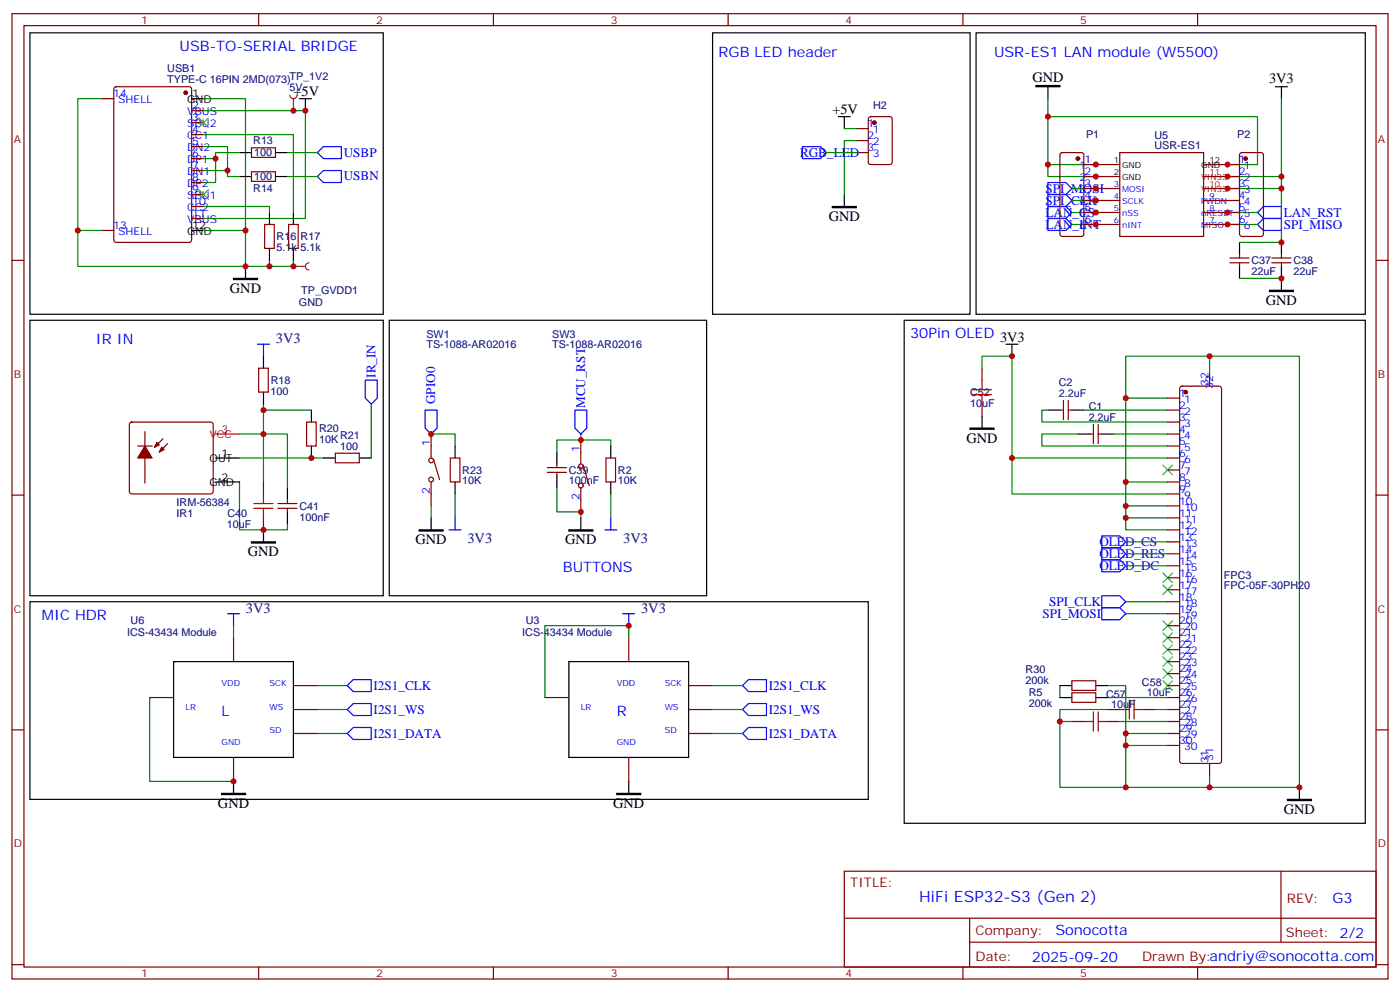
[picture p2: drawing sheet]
<svg xmlns="http://www.w3.org/2000/svg" width="412mm" height="292mm" viewBox="0 0 412 292" stroke-linecap="round" stroke-linejoin="round" font-family="sans-serif">
<g fill="none" stroke="#870000" stroke-width=".35">
<path d="M3.5 4h405.4v284.4h-405.4zM7.1 7.5h398.2v277.3h-398.2zM76.2 4v3.5M145.3 4v3.5M214.5 4v3.5M283.6 4v3.5M352.8 4v3.5M3.5 76.7h3.6M78 66.1h2.8v7.1h-2.8zM85 66.1h2.8v7.1h-2.8zM405.3 76.7h3.6M3.5 145.8h3.6"/>
<path d="M405.3 145.8h3.6M3.5 215h3.6M405.3 215h3.6M248.7 256.6h156.6v28.2h-156.6zM377.3 256.6v20.9M248.7 270.5h156.5M285.6 277.5h119.6M285.6 270.5v14.1M3.5 284.1h3.6M76.2 284.8v3.6M145.3 284.8v3.6M214.5 284.8v3.6"/>
<path d="M283.6 284.8v3.6M352.8 284.8v3.6M405.3 284.1h3.6"/>
</g>
<path d="M79.4 76.7v1.8h-7.1M86.4 76.7v1.8h-7M70.6 142v14.1h14.1v-1.8" fill="none" stroke="#008700" stroke-width=".35"/>
<path d="M79.4 62.6v3.5M79.4 73.2v3.5M86.4 62.6v3.5M86.4 73.2v3.5" fill="none" stroke="#000" stroke-width=".35"/>
<path d="M38.3 124.5l.5-.2h23.3l.5 .2 .2 .5v19.8l-.2 .5-.5 .2h-23.3l-.5-.2-.2-.5v-19.8z" fill="#fff" stroke="#870000" stroke-width=".35"/>
<g fill="none" stroke="#000" stroke-width=".35">
<path d="M8.8 9.7h104.1v82.9h-104.1zM287.5 9.7h114.7v82.9h-114.7zM56.4 29.1h3.6M308.7 25.5v3.6M375.7 25.5h3.5M377.5 25.5v3.6M56.4 67.9h3.6M72.3 78.5v3.5M365.1 71.4v3.5M365.1 78.5v3.5M377.5 71.4v3.5M377.5 78.5v7"/>
<path d="M8.8 94.3h104.1v81.2h-104.1zM77.6 104.9v3.5M77.6 115.5v3.5M63.5 134.9h7.1M91.7 120.8v3.5M91.7 131.4v3.5M95.2 134.9h3.6M105.8 134.9h3.6M63.5 142h7.1M77.6 156.1v3.5M84.7 143.7v3.5M84.7 150.8v3.5"/>
</g>
<path d="M63.5 127.8h7.1" fill="none" stroke="#f00" stroke-width=".35"/>
<g fill="#870000" stroke="#870000" stroke-width=".35">
<path d="M42.7 131.4l2.1 3.5h-4.2z"/>
<path d="M47.6 131.7l.7 .7-1.4 .7z"/>
<path d="M46.2 130.3l.7 .7-1.4 .7z"/>
<circle cx="54.7" cy="27.3" r=".53"/>
</g>
<g fill="none" stroke="#870000" stroke-width=".35">
<path d="M30 29.1h3.5M33.7 25.7l.5-.2h21.5l.7 .5v44.7l-.4 .6-21.8 .1-.6-.5-.1-44.7zM56.4 32.6h3.6M56.4 36.1h3.6M56.4 39.7h3.6M56.4 43.2h3.6M56.4 46.7h3.6M56.4 50.2h3.6M56.4 53.8h3.6M56.4 57.3h3.6M322.8 48.5h7M322.8 52h7"/>
<path d="M322.8 55.5h7M322.8 59.1h7M329.8 44.9h24.7v24.7h-24.7zM354.5 48.5h7.1M354.5 52h7.1M354.5 55.5h7.1M354.5 59.1h7.1M30 67.9h3.5M56.4 60.8h3.6M56.4 64.3h3.6M322.8 62.6h7M322.8 66.1h7"/>
<path d="M354.5 62.6h7.1M354.5 66.1h7.1M362.3 77.4h5.6M362.3 76h5.6M365.1 74.9v1.1M365.1 77.4v1.1M374.6 77.4h5.7M374.6 76h5.7M377.5 74.9v1.1M377.5 77.4v1.1M76.2 108.4h2.8v7.1h-2.8zM40.6 131.4h4.2"/>
<path d="M42.7 127.1v15.2M48 129.3l-2.5 2.4M49.4 130.7l-2.5 2.4M90.3 124.3h2.8v7.1h-2.8zM98.8 133.5h7v2.8h-7zM77.6 142v3.5M77.6 152.5v3.6M81.8 148.3h5.7M81.8 149.7h5.7M84.7 147.2v1.1M84.7 149.7v1.1"/>
</g>
<path d="M305.2 25.2h7v.3h-7zM68.8 82h7v.3h-7zM373.9 85.5h7.1v.4h-7.1zM74.1 159.6h7v.3h-7z" fill="#000" stroke="#000" stroke-width=".35"/>
<g fill="none" stroke="#008700" stroke-width=".35">
<path d="M30 29.1h-7.1v38.8h7.1M60 29.1h12.3v38.8M60 32.6h30v31.7h-30M60 39.7h26.4v22.9M308.7 29.1v19.4h14.1M308.7 34.4h61.7v14.1h-8.8M377.5 29.1v22.9h-15.9M60 46.7h3.5M60 50.2h7M308.7 48.5v3.5h14.1M315.7 55.5h7.1M315.7 59.1h7.1"/>
<path d="M377.5 52v3.5h-15.9M377.5 55.5v15.9h-12.4M22.9 67.9v10.6h49.4v-10.6h-12.3M60 60.8h19.4v1.8M315.7 62.6h7.1M315.7 66.1h7.1M361.6 62.6h8.8M361.6 66.1h8.8M365.1 82h12.4M77.6 119v23M109.4 119v15.9M70.6 127.8h14.1v15.9"/>
<path d="M70.6 134.9h24.6M77.6 120.8h14.1"/>
</g>
<path d="M74.8 149.7h5.6M74.8 148.3h5.6M77.6 145.5v2.8M77.6 149.7v2.8" fill="none" stroke="#a10000" stroke-width=".35"/>
<path d="M93.5 44.9l1.7-1.7h5.3v3.5h-5.3zM93.5 52l1.7-1.8h5.3v3.6h-5.3zM308.7 53.8h5.3l1.7 1.7-1.7 1.8h-5.3zM308.7 57.3h5.3l1.7 1.8-1.7 1.7h-5.3zM308.7 60.8h5.3l1.7 1.8-1.7 1.7h-5.3zM308.7 64.3h5.3l1.7 1.8-1.7 1.8h-5.3zM370.4 66.1l1.8-1.8h5.3v3.6h-5.3zM370.4 62.6l1.8-1.8h5.3v3.5h-5.3zM75.8 101.4h3.6M77.6 101.4v3.5M107.6 112h3.5v5.3l-1.7 1.7-1.8-1.7z" fill="none" stroke="#00f" stroke-width=".35"/>
<path d="M58.6 34.7l2.8 2.8M61.4 34.7l-2.8 2.8M58.6 55.9l2.8 2.8M61.4 55.9l-2.8 2.8" fill="none" stroke="#3c3" stroke-width=".35"/>
<path d="M86.4 78.5h3.6M91 77.4a1.06 1.06 0 0 0-1 1.1 1.06 1.06 0 0 0 1 1" fill="none" stroke="#8c2424" stroke-width=".35"/>
<circle cx="86.4" cy="78.5" r=".18" fill="#8c2424"/>
<path d="M209.9 9.7h75.9v82.9h-75.9zM88.2 29.1h3.5M90 29.1v3.5M246.9 34.4h3.6M248.7 34.4v3.5M248.7 57.3v3.5" fill="none" stroke="#000" stroke-width=".35"/>
<path d="M252.2 37.9h3.6M256 34.6l.5-.2h5.6l.7 .4v13l-.4 .6-5.9 .1-.7-.5v-12.9zM252.2 41.4h3.6M252.2 44.9h3.6" fill="none" stroke="#870000" stroke-width=".35"/>
<circle cx="257.5" cy="36.1" r=".53" fill="#870000" stroke="#870000" stroke-width=".35"/>
<path d="M245.2 60.8h7v.4h-7z" fill="#000" stroke="#000" stroke-width=".35"/>
<path d="M248.7 37.9h3.5M243.4 44.9h8.8M252.2 41.4h-3.5v15.9" fill="none" stroke="#008700" stroke-width=".35"/>
<path d="M236.4 43.2h5.3l1.7 1.7-1.7 1.8h-5.3z" fill="none" stroke="#00f" stroke-width=".35"/>
<path d="M85.4 28a1.06 1.06 0 0 0 1 1.1 1.06 1.06 0 0 0 1.1-1.1M86.4 29.1v3.5" fill="none" stroke="#8c2424" stroke-width=".35"/>
<circle cx="86.4" cy="32.6" r=".18" fill="#8c2424"/>
<g fill="none" stroke="#00f" stroke-width=".35">
<path d="M125.2 120.8h3.6v5.3l-1.8 1.7-1.8-1.7zM169.3 120.8h3.6v5.3l-1.8 1.7-1.8-1.7zM132.3 156.1h3.5M134.1 152.5v3.6M178.2 156.1h3.5M179.9 152.5v3.6M324.6 157.8h5.2l1.8 1.8-1.8 1.8h-5.2zM324.6 179h5.2l1.8 1.8-1.8 1.7h-5.2zM324.6 175.5h5.2l1.8 1.7-1.8 1.8h-5.2zM324.6 164.9h5.2l1.8 1.8-1.8 1.7h-5.2zM324.6 161.4h5.2l1.8 1.7-1.8 1.8h-5.2zM67 180.8h3.6"/>
<path d="M68.8 180.8v3.5M183.4 180.8h3.6M185.2 180.8v3.5M102.3 216l1.8-1.7h5.3v3.5h-5.3zM102.3 209l1.8-1.8h5.3v3.5h-5.3zM104.1 200.2h5.3v3.5h-5.3l-1.8-1.8zM218.7 209l1.8-1.8h5.3v3.5h-5.3zM218.7 216l1.8-1.7h5.3v3.5h-5.3zM220.5 200.2h5.3v3.5h-5.3l-1.8-1.8z"/>
</g>
<path d="M286.5 116.2h5.6M286.5 114.8h5.6M289.3 112v2.8M289.3 116.2v2.8M319.3 212.5h2.8M322.1 209.7v5.6M323.5 212.5h2.8M323.5 209.7v5.6M329.8 209h2.9M332.7 206.2v5.6M334.1 209h2.8M334.1 206.2v5.6" fill="none" stroke="#a10000" stroke-width=".35"/>
<g fill="none" stroke="#870000" stroke-width=".35">
<path d="M74.1 43.5h7v2.9h-7zM74.1 50.6h7v2.8h-7zM312.4 45.2l.5-.3h5.7l.6 .5 .1 23.5-.5 .7h-5.9l-.6-.4-.1-23.6zM319.3 48.5h3.5M319.3 52h3.5M319.3 55.5h3.5M319.3 59.1h3.5M361.6 48.5h3.5M361.6 52h3.5M361.6 55.5h3.5M361.6 59.1h3.5M365.4 45.2l.4-.3h5.7l.6 .5 .1 23.5-.5 .7h-5.9l-.6-.4-.1-23.6z"/>
<path d="M319.3 62.6h3.5M319.3 66.1h3.5M361.6 62.6h3.5M361.6 66.1h3.5M289.3 108.4v3.6M289.3 119v3.6M313.3 118v5.6M314.7 118v5.6M344 117.3h3.5M347.7 113.9l.5-.2h10.9l.5 .2 .2 .5v109.8l-.2 .5-.5 .2h-10.9l-.5-.3-.2-.4v-109.8zM356.3 110.2v3.5M127 127.8v7.1"/>
<path d="M127.7 135.3l1.8 6M132.6 134.9h2.9v7.1h-2.9zM161.2 137.7h5.7M161.2 139.1h5.7M164 136.7v1M164 139.1v1.1M171.1 129.6v7.1M171.8 137l1.8 6M178.5 134.9h2.8v7.1h-2.8zM312.2 120.8h1.1M314.7 120.8h1M321 127.8h1.1"/>
<path d="M322.1 125v5.7M323.5 125v5.7M323.5 127.8h1.1M344 127.8h3.5M344 120.8h3.5M344 124.3h3.5M344 131.4h3.5M344 134.9h3.5M344 138.4h3.5M127 142v7M171.1 143.7v7.1M344 142h3.5"/>
<path d="M344 145.5h3.5M344 149h3.5M344 152.5h3.5M344 156.1h3.5M344 159.6h3.5M344 163.1h3.5M344 166.7h3.5M344 170.2h3.5M344 173.7h3.5M344 177.2h3.5M68.8 187.8v7.1M185.2 187.8v7.1"/>
<path d="M344 180.8h3.5M344 184.3h3.5M344 187.8h3.5M344 191.3h3.5M344 194.9h3.5M344 198.4h3.5M44.1 205.5h7.1M86.4 209h7.1M86.4 201.9h7.1M86.4 216h7.1M160.5 205.5h7.1M202.8 209h7.1"/>
<path d="M202.8 201.9h7.1M202.8 216h7.1M315.7 200.5h7.1v2.8h-7.1zM315.7 204h7.1v2.9h-7.1zM315.7 212.5h3.6M326.3 209h3.5M326.3 212.5h3.5M336.9 209h3.5M344 209h3.5M344 212.5h3.5M344 201.9h3.5M344 205.5h3.5"/>
<path d="M344 216h3.5M344 219.6h3.5M68.8 223.1v7.1M185.2 223.1v7.1M356.3 224.9v3.5"/>
<circle cx="127" cy="135.6" r=".71"/>
<circle cx="171.1" cy="137.4" r=".71"/>
<circle cx="127" cy="141.3" r=".71"/>
<circle cx="171.1" cy="143" r=".71"/>
</g>
<g fill="none" stroke="#000" stroke-width=".35">
<path d="M70.6 44.9h3.5M70.6 52h3.5M81.1 44.9h3.6M81.1 52h3.6M114.7 94.3h93.4v81.2h-93.4zM266.3 94.3h135.9v148.2h-135.9zM296.3 101.4h3.6M298.1 101.4v3.5M134.1 131.4v3.5M164 133.1v3.6M179.9 131.4v3.5M289.3 122.6v3.5"/>
<path d="M308.7 120.8h3.5M315.7 120.8h3.6M317.5 127.8h3.5M324.6 127.8h3.5M127 152.5v3.6M134.1 142v3.5M164 140.2v3.5M171.1 152.5v3.6M179.9 142v3.5M8.8 177.2h247v58.2h-247zM51.2 194.9h35.2v28.2h-35.2zM167.6 194.9h35.2v28.2h-35.2z"/>
<path d="M312.2 201.9h3.5M312.2 205.5h3.5M322.8 201.9h3.5M322.8 205.5h3.5M68.8 230.2v3.5M185.2 230.2v3.5M382.8 231.9v3.5"/>
</g>
<g fill="none" stroke="#008700" stroke-width=".35">
<path d="M60 43.2h7v8.8h3.6M70.6 44.9h-7.1v8.9h-3.5M84.7 44.9h8.8M84.7 52h8.8M289.3 108.4v-3.5h8.8v30h45.9M331.6 117.3v24.7h12.4M356.3 110.2v-5.3h-24.7v12.4h12.4M356.3 104.9h26.5v127h-26.5v-3.5M127 127.8h7.1v3.6M171.1 129.6h-7.1v3.5M171.1 129.6h8.8v1.8M171.1 127.8v1.8"/>
<path d="M298.1 134.9v10.6h45.9M308.7 120.8h-1.8v3.5h37.1M317.5 127.8h-10.6v3.6h37.1M319.3 120.8h24.7M328.1 127.8h15.9M127 149v3.5M134.1 145.5v7M164 143.7v7.1h7.1v1.7M179.9 145.5v7M331.6 152.5v3.6h12.4M331.6 149v3.5h12.4M331.6 142v7h12.4"/>
<path d="M331.6 159.6h12.4M331.6 177.2h12.4M331.6 166.7h12.4M331.6 163.1h12.4M68.8 184.3v3.5M185.2 187.8v-3.5h-24.7v21.2M331.6 180.8h12.4M44.1 205.5v24.7h24.7M93.5 209h8.8M93.5 216h8.8M93.5 201.9h8.8M209.9 209h8.8"/>
<path d="M209.9 216h8.8M209.9 201.9h8.8M312.2 201.9v3.6M315.7 212.5h-3.5v19.4h19.4M326.3 201.9h5.3v14.1M326.3 209h-14.1v3.5M326.3 205.5h17.7M329.8 212.5h14.2M340.4 209h3.6M344 216h-12.4v3.6M344 219.6h-12.4v12.3h24.7"/>
</g>
<g fill="none" stroke="#3c3" stroke-width=".35">
<path d="M342.5 137l2.9 2.8M345.4 137l-2.9 2.8M342.5 172.3l2.9 2.8M342.5 168.8l2.9 2.8M345.4 172.3l-2.9 2.8M345.4 168.8l-2.9 2.8M342.5 189.9l2.9 2.9M342.5 193.5l2.9 2.8M342.5 197l2.9 2.8M342.5 186.4l2.9 2.8M342.5 182.9l2.9 2.8M345.4 189.9l-2.9 2.9"/>
<path d="M345.4 193.5l-2.9 2.8M345.4 197l-2.9 2.8M345.4 186.4l-2.9 2.8M345.4 182.9l-2.9 2.8M342.5 200.5l2.9 2.8M345.4 200.5l-2.9 2.8"/>
</g>
<path d="M285.8 126.1h7v.3h-7zM123.5 156.1h7v.3h-7zM167.6 156.1h7v.3h-7zM65.3 233.7h7v.3h-7zM181.7 233.7h7v.3h-7zM379.2 235.4h7.1v.4h-7.1z" fill="#000" stroke="#000" stroke-width=".35"/>
<g fill="#870000" stroke="#870000" stroke-width=".35">
<circle cx="349.2" cy="115.5" r=".53"/>
<circle cx="317.5" cy="46.7" r=".53"/>
<circle cx="366.9" cy="46.7" r=".53"/>
</g>
<g fill="#c00">
<circle cx="79.4" cy="78.5" r=".88"/>
<circle cx="77.6" cy="156.1" r=".88"/>
<circle cx="77.6" cy="127.8" r=".88"/>
<circle cx="91.7" cy="134.9" r=".88"/>
<circle cx="77.6" cy="120.8" r=".88"/>
<circle cx="22.9" cy="67.9" r=".88"/>
<circle cx="72.3" cy="78.5" r=".88"/>
<circle cx="72.3" cy="67.9" r=".88"/>
<circle cx="63.5" cy="46.7" r=".88"/>
<circle cx="67" cy="50.2" r=".88"/>
<circle cx="308.7" cy="48.5" r=".88"/>
<circle cx="308.7" cy="34.4" r=".88"/>
<circle cx="377.5" cy="52" r=".88"/>
<circle cx="377.5" cy="55.5" r=".88"/>
<circle cx="377.5" cy="71.4" r=".88"/>
<circle cx="377.5" cy="82" r=".88"/>
<circle cx="86.4" cy="78.5" r=".88"/>
<circle cx="86.4" cy="32.6" r=".88"/>
<circle cx="331.6" cy="216" r=".88"/>
<circle cx="312.2" cy="212.5" r=".88"/>
<circle cx="331.6" cy="231.9" r=".88"/>
<circle cx="331.6" cy="219.6" r=".88"/>
<circle cx="331.6" cy="152.5" r=".88"/>
<circle cx="331.6" cy="149" r=".88"/>
<circle cx="331.6" cy="142" r=".88"/>
<circle cx="331.6" cy="117.3" r=".88"/>
<circle cx="298.1" cy="134.9" r=".88"/>
<circle cx="356.3" cy="231.9" r=".88"/>
<circle cx="382.8" cy="231.9" r=".88"/>
<circle cx="356.3" cy="104.9" r=".88"/>
<circle cx="298.1" cy="104.9" r=".88"/>
<circle cx="90" cy="32.6" r=".88"/>
<circle cx="185.2" cy="184.3" r=".88"/>
<circle cx="68.8" cy="230.2" r=".88"/>
<circle cx="171.1" cy="150.8" r=".88"/>
<circle cx="171.1" cy="129.6" r=".88"/>
<circle cx="127" cy="127.8" r=".88"/>
<circle cx="322.8" cy="48.5" r=".88"/>
<circle cx="322.8" cy="52" r=".88"/>
<circle cx="322.8" cy="55.5" r=".88"/>
<circle cx="322.8" cy="59.1" r=".88"/>
<circle cx="322.8" cy="62.6" r=".88"/>
<circle cx="322.8" cy="66.1" r=".88"/>
<circle cx="361.6" cy="48.5" r=".88"/>
<circle cx="361.6" cy="52" r=".88"/>
<circle cx="361.6" cy="55.5" r=".88"/>
<circle cx="361.6" cy="62.6" r=".88"/>
<circle cx="361.6" cy="66.1" r=".88"/>
</g>
<text font-size="4.6" fill="#00f" x="270.8" y="265.6">HiFi ESP32-S3 (Gen 2)</text>
<g font-size="4.2" fill="#00f">
<text x="52.9" y="15">USB-TO-SERIAL BRIDGE</text>
<text x="211.7" y="16.7">RGB LED header</text>
<text x="292.8" y="16.7">USR-ES1 LAN module (W5500)</text>
<text x="28.2" y="101.4">IR IN</text>
<text x="268.1" y="99.6">30Pin OLED 3V3</text>
<text x="165.8" y="168.4">BUTTONS</text>
<text x="12.3" y="182.5">MIC HDR</text>
<text x="65.3" y="210.7">L</text>
<text x="181.7" y="210.7">R</text>
<text x="392.5" y="265.9">G3</text>
<text x="310.9" y="275.4">Sonocotta</text>
<text x="304" y="283.2">2025-09-20</text>
</g>
<g font-size="4.2">
<text x="86.4" y="28.4">+5V</text>
<text x="304.1" y="24.1">GND</text>
<text x="373.8" y="24.4">3V3</text>
<text x="245.2" y="33.7">+5V</text>
<text x="244.1" y="65.2">GND</text>
<text x="67.7" y="86.3">GND</text>
<text x="372.9" y="89.8">GND</text>
<text x="284.7" y="130.4">GND</text>
<text x="122.4" y="160.3">GND</text>
<text x="166.5" y="160.3">GND</text>
<text x="73" y="163.8">GND</text>
<text x="64.2" y="238">GND</text>
<text x="180.6" y="238">GND</text>
<text x="378.2" y="239.8">GND</text>
</g>
<g font-size="4.2" fill="#000080">
<text x="81.3" y="101">3V3</text>
<text x="137.7" y="160">3V3</text>
<text x="183.6" y="160">3V3</text>
<text x="72.4" y="180.5">3V3</text>
<text x="188.9" y="180.5">3V3</text>
</g>
<g font-size="3.9" fill="#00f">
<text x="101.2" y="46.1">USBP</text>
<text x="235.7" y="46.2">RGB_LED</text>
<text x="101.2" y="53.2">USBN</text>
<text x="308" y="56.8">SPI_MOSI</text>
<text x="308" y="60.3">SPI_CLK</text>
<text x="308" y="63.8">LAN_CS</text>
<text x="378.2" y="63.8">LAN_RST</text>
<text x="308" y="67.4">LAN_INT</text>
<text x="378.2" y="67.3">SPI_MISO</text>
<text x="110.6" y="111.3" transform="rotate(-90 110.6 111.3)">IR_IN</text>
<text x="128.2" y="119.1" transform="rotate(-90 128.2 119.1)">GPIO0</text>
<text x="172.4" y="120.2" transform="rotate(-90 172.4 120.2)">MCU_RST</text>
<text x="323.8" y="160.8">OLED_CS</text>
<text x="323.8" y="167.9">OLED_DC</text>
<text x="323.8" y="164.4">OLED_RES</text>
<text x="309" y="178.5">SPI_CLK</text>
<text x="307.1" y="182.1">SPI_MOSI</text>
<text x="110" y="203.1">I2S1_CLK</text>
<text x="226.5" y="203.2">I2S1_CLK</text>
<text x="110.1" y="210.2">I2S1_WS</text>
<text x="226.5" y="210.3">I2S1_WS</text>
<text x="110.1" y="217.3">I2S1_DATA</text>
<text x="226.5" y="217.2">I2S1_DATA</text>
</g>
<g font-size="3.9" fill="#800">
<text x="250.5" y="261.2">TITLE:</text>
<text x="379.1" y="265.9">REV:</text>
<text x="287.4" y="275.4">Company:</text>
<text x="378.7" y="276">Sheet: 2/2</text>
<text x="287.4" y="283.1">Date:</text>
<text x="336.4" y="283.2">Drawn By:andriy@sonocotta.com</text>
</g>
<g font-size="3.2" fill="#800">
<text x="41.6" y="7">1</text>
<text x="110.8" y="7">2</text>
<text x="179.9" y="7">3</text>
<text x="249.1" y="7">4</text>
<text x="318.2" y="7">5</text>
<text x="4.1" y="42.1">A</text>
<text x="405.9" y="42.1">A</text>
<text x="4.1" y="111.3">B</text>
<text x="405.9" y="111.3">B</text>
<text x="4.1" y="180.4">C</text>
<text x="405.9" y="180.4">C</text>
<text x="4.1" y="249.6">D</text>
<text x="405.9" y="249.6">D</text>
<text x="41.6" y="287.8">1</text>
<text x="110.8" y="287.8">2</text>
<text x="179.9" y="287.8">3</text>
<text x="249.1" y="287.8">4</text>
<text x="318.2" y="287.8">5</text>
</g>
<g font-size="3.2" fill="#000080">
<text x="49.3" y="21.1">USB1</text>
<text x="85.3" y="23.4">TP_1V2</text>
<text x="49.3" y="24.3">TYPE-C 16PIN 2MD(073)</text>
<text x="85.3" y="26.7">5V</text>
<text x="257.2" y="32">H2</text>
<text x="319.9" y="40.5">P1</text>
<text x="340.1" y="40.9">U5</text>
<text x="364.5" y="40.5">P2</text>
<text x="74.6" y="42.6">R13</text>
<text x="74.9" y="46.1">100</text>
<text x="340.1" y="43.9">USR-ES1</text>
<text x="74.9" y="53.1">100</text>
<text x="74.6" y="56.7">R14</text>
<text x="81.5" y="70.8">R16</text>
<text x="88.5" y="70.8">R17</text>
<text x="81.5" y="74">5.1k 5.1k</text>
<text x="368.7" y="77.8">C37</text>
<text x="381" y="77.8">C38</text>
<text x="368.7" y="81">22uF</text>
<text x="381" y="81">22uF</text>
<text x="88.8" y="86.6">TP_GVDD1</text>
<text x="88.1" y="90.2">GND</text>
<text x="125.6" y="99.4">SW1</text>
<text x="162.7" y="99.4">SW3</text>
<text x="125.6" y="102.5">TS-1088-AR02016</text>
<text x="162.7" y="102.5">TS-1088-AR02016</text>
<text x="79.7" y="113">R18</text>
<text x="311.9" y="113.7">C2</text>
<text x="79.7" y="116.2">100</text>
<text x="285.8" y="119.8">10uF</text>
<text x="285.8" y="116.6">C52</text>
<text x="311.9" y="116.9">2.2uF</text>
<text x="320.7" y="124">2.2uF</text>
<text x="320.7" y="120.8">C1</text>
<text x="94" y="130.4">10K</text>
<text x="94" y="127.2">R20</text>
<text x="100.2" y="129.2">R21</text>
<text x="100.2" y="132.4">100</text>
<text x="136.2" y="142.7">10K</text>
<text x="136.2" y="139.6">R23</text>
<text x="167.6" y="142.7">100nF</text>
<text x="167.6" y="139.6">C39</text>
<text x="182" y="142.7">10K</text>
<text x="182" y="139.6">R2</text>
<text x="52" y="149">IRM-56384</text>
<text x="52" y="152.2">IR1</text>
<text x="66.8" y="155.5">10uF</text>
<text x="67" y="152.2">C40</text>
<text x="88.2" y="153.4">100nF</text>
<text x="88.2" y="150.1">C41</text>
<text x="360.5" y="173.4">FPC-05F-30PH20</text>
<text x="360.5" y="170.5">FPC3</text>
<text x="38.5" y="183.7">U6</text>
<text x="154.9" y="183.7">U3</text>
<text x="37.4" y="187.2">ICS-43434 Module</text>
<text x="153.8" y="187.2">ICS-43434 Module</text>
<text x="302.1" y="201.3">200k</text>
<text x="302.1" y="198.1">R30</text>
<text x="336.4" y="201.9">C58</text>
<text x="303.1" y="208.1">200k</text>
<text x="303.1" y="204.9">R5</text>
<text x="325.8" y="205.5">C57</text>
<text x="327.3" y="208.6">10uF</text>
<text x="337.9" y="205.1">10uF 26</text>
</g>
<g font-size="3.2" fill="#00f">
<text x="33.3" y="28.7">14</text>
<text x="34.8" y="30.5">SHELL</text>
<text x="55.1" y="34">VBUS</text>
<text x="56.6" y="32.2">2</text>
<text x="56.6" y="35.8">3</text>
<text x="55.1" y="37.5">SBU2</text>
<text x="55.1" y="41.1">CC1</text>
<text x="56.6" y="39.3">4</text>
<text x="255.6" y="37.5">1</text>
<text x="255.6" y="41.1">2</text>
<text x="257.1" y="39.3">1</text>
<text x="55.1" y="44.6">DN2</text>
<text x="56.6" y="42.8">5</text>
<text x="56.6" y="46.4">6</text>
<text x="255.6" y="44.6">3</text>
<text x="257.1" y="42.8">2</text>
<text x="257.1" y="46.4">3</text>
<text x="55.1" y="48.1">DP1</text>
<text x="55.1" y="51.6">DN1</text>
<text x="56.6" y="49.9">7</text>
<text x="56.6" y="53.4">8</text>
<text x="318" y="49.9">1</text>
<text x="318" y="53.4">2</text>
<text x="319.4" y="48.1">1</text>
<text x="319.4" y="51.6">2</text>
<text x="364.9" y="48.1">1</text>
<text x="364.9" y="51.6">2</text>
<text x="366.4" y="49.9">1</text>
<text x="366.4" y="53.4">2</text>
<text x="55.1" y="55.2">DP2</text>
<text x="55.1" y="58.7">SBU1</text>
<text x="56.6" y="56.9">9</text>
<text x="318" y="56.9">3</text>
<text x="319.4" y="55.2">3</text>
<text x="319.4" y="58.7">4</text>
<text x="364.9" y="55.2">3</text>
<text x="364.9" y="58.7">4</text>
<text x="366.4" y="56.9">3</text>
<text x="55.1" y="62.2">CC2</text>
<text x="55.1" y="65.8">VBUS</text>
<text x="56.6" y="60.5">10</text>
<text x="56.6" y="64">11</text>
<text x="318" y="60.5">4</text>
<text x="318" y="64">5</text>
<text x="319.4" y="62.2">5</text>
<text x="319.4" y="65.8">6</text>
<text x="364.9" y="62.2">5</text>
<text x="364.9" y="65.8">6</text>
<text x="366.4" y="60.5">4</text>
<text x="366.4" y="64">5</text>
<text x="33.3" y="67.5">13</text>
<text x="34.8" y="69.3">SHELL</text>
<text x="318" y="67.5">6</text>
<text x="366.4" y="67.5">6</text>
<text x="356" y="113.7" transform="rotate(-90 356 113.7)">32</text>
<text x="347.3" y="116.9">1</text>
<text x="348.8" y="118.7">1</text>
<text x="357.4" y="114.4" transform="rotate(-90 357.4 114.4)">32</text>
<text x="347.3" y="120.4">2</text>
<text x="347.3" y="124">3</text>
<text x="348.8" y="122.2">2</text>
<text x="348.8" y="125.7">3</text>
<text x="126.6" y="131.4" transform="rotate(-90 126.6 131.4)">1</text>
<text x="347.3" y="127.5">4</text>
<text x="347.3" y="131">5</text>
<text x="348.8" y="129.3">4</text>
<text x="170.7" y="133.1" transform="rotate(-90 170.7 133.1)">1</text>
<text x="347.3" y="134.5">6</text>
<text x="348.8" y="132.8">5</text>
<text x="348.8" y="136.3">6</text>
<text x="347.3" y="138.1">7</text>
<text x="347.3" y="141.6">8</text>
<text x="348.8" y="139.8">7</text>
<text x="348.8" y="143.4">8</text>
<text x="126.6" y="145.5" transform="rotate(-90 126.6 145.5)">2</text>
<text x="170.7" y="147.2" transform="rotate(-90 170.7 147.2)">2</text>
<text x="347.3" y="145.1">9</text>
<text x="347.3" y="148.7">10</text>
<text x="348.8" y="146.9">9</text>
<text x="347.3" y="152.2">11</text>
<text x="347.3" y="155.7">12</text>
<text x="348.8" y="150.4">10</text>
<text x="348.8" y="154">11</text>
<text x="347.3" y="159.2">13</text>
<text x="348.8" y="157.5">12</text>
<text x="348.8" y="161">13</text>
<text x="347.3" y="162.8">14</text>
<text x="347.3" y="166.3">15</text>
<text x="348.8" y="164.5">14</text>
<text x="347.3" y="169.8">16</text>
<text x="347.3" y="173.4">17</text>
<text x="348.8" y="168.1">15</text>
<text x="348.8" y="171.6">16</text>
<text x="347.3" y="176.9">18</text>
<text x="348.8" y="175.1">17</text>
<text x="348.8" y="178.6">18</text>
<text x="347.3" y="180.4">19</text>
<text x="347.3" y="183.9">20</text>
<text x="348.8" y="182.2">19</text>
<text x="348.8" y="185.7">20</text>
<text x="347.3" y="187.5">21</text>
<text x="347.3" y="191">22</text>
<text x="348.8" y="189.2">21</text>
<text x="347.3" y="194.5">23</text>
<text x="348.8" y="192.8">22</text>
<text x="348.8" y="196.3">23</text>
<text x="347.3" y="198">24</text>
<text x="347.3" y="201.6">25</text>
<text x="348.8" y="199.8">24</text>
<text x="348.8" y="203.3">25</text>
<text x="347.3" y="208.6">27</text>
<text x="348.8" y="206.9">26</text>
<text x="347.3" y="212.2">28</text>
<text x="347.3" y="215.7">29</text>
<text x="348.8" y="210.4">27</text>
<text x="348.8" y="213.9">28</text>
<text x="347.3" y="219.2">30</text>
<text x="348.8" y="217.5">29</text>
<text x="348.8" y="221">30</text>
<text x="356" y="224.9" transform="rotate(-90 356 224.9)">31</text>
<text x="357.4" y="224.2" transform="rotate(-90 357.4 224.2)">31</text>
</g>
<g font-size="3.2">
<text x="56.6" y="28.7">1</text>
<text x="55.1" y="30.5">GND</text>
<text x="55.1" y="69.3">GND</text>
<text x="56.6" y="67.5">12</text>
<text x="61.7" y="136">OUT</text>
<text x="65.3" y="134.5">1</text>
<text x="61.7" y="143">GND</text>
<text x="65.3" y="141.6">2</text>
</g>
<g font-size="3.2" fill="#f00">
<text x="61.7" y="128.9">VCC</text>
<text x="65.3" y="127.5">3</text>
</g>
<g font-size="2.5">
<text x="328.1" y="48.1">1</text>
<text x="328.1" y="51.6">2</text>
<text x="330.6" y="49.5">GND</text>
<text x="330.6" y="53.1">GND</text>
<text x="353.8" y="49.5">GND</text>
<text x="356.3" y="48.1">12</text>
</g>
<g font-size="2.5" fill="#f00">
<text x="353.8" y="53.1">VIN33</text>
<text x="356.3" y="51.6">11</text>
<text x="353.8" y="56.6">VIN33</text>
<text x="356.3" y="55.2">10</text>
</g>
<g font-size="2.5" fill="#00f">
<text x="328.1" y="55.2">3</text>
<text x="328.1" y="58.7">4</text>
<text x="330.6" y="56.6">MOSI</text>
<text x="356.3" y="58.7">9</text>
<text x="328.1" y="62.2">5</text>
<text x="328.1" y="65.8">6</text>
<text x="330.6" y="60.1">SCLK</text>
<text x="330.6" y="63.6">nSS</text>
<text x="353.8" y="63.6">nRESET</text>
<text x="353.8" y="60.1">PWDN</text>
<text x="356.3" y="65.8">7</text>
<text x="356.3" y="62.2">8</text>
<text x="330.6" y="67.2">nINT</text>
<text x="353.8" y="67.2">MISO</text>
<text x="65.3" y="201.9">VDD</text>
<text x="79.4" y="201.9">SCK</text>
<text x="181.7" y="201.9">VDD</text>
<text x="195.8" y="201.9">SCK</text>
<text x="54.7" y="209">LR</text>
<text x="79.4" y="209">WS</text>
<text x="171.1" y="209">LR</text>
<text x="195.8" y="209">WS</text>
<text x="65.3" y="219.6">GND</text>
<text x="79.4" y="216">SD</text>
<text x="181.7" y="219.6">GND</text>
<text x="195.8" y="216">SD</text>
</g>
</svg>
